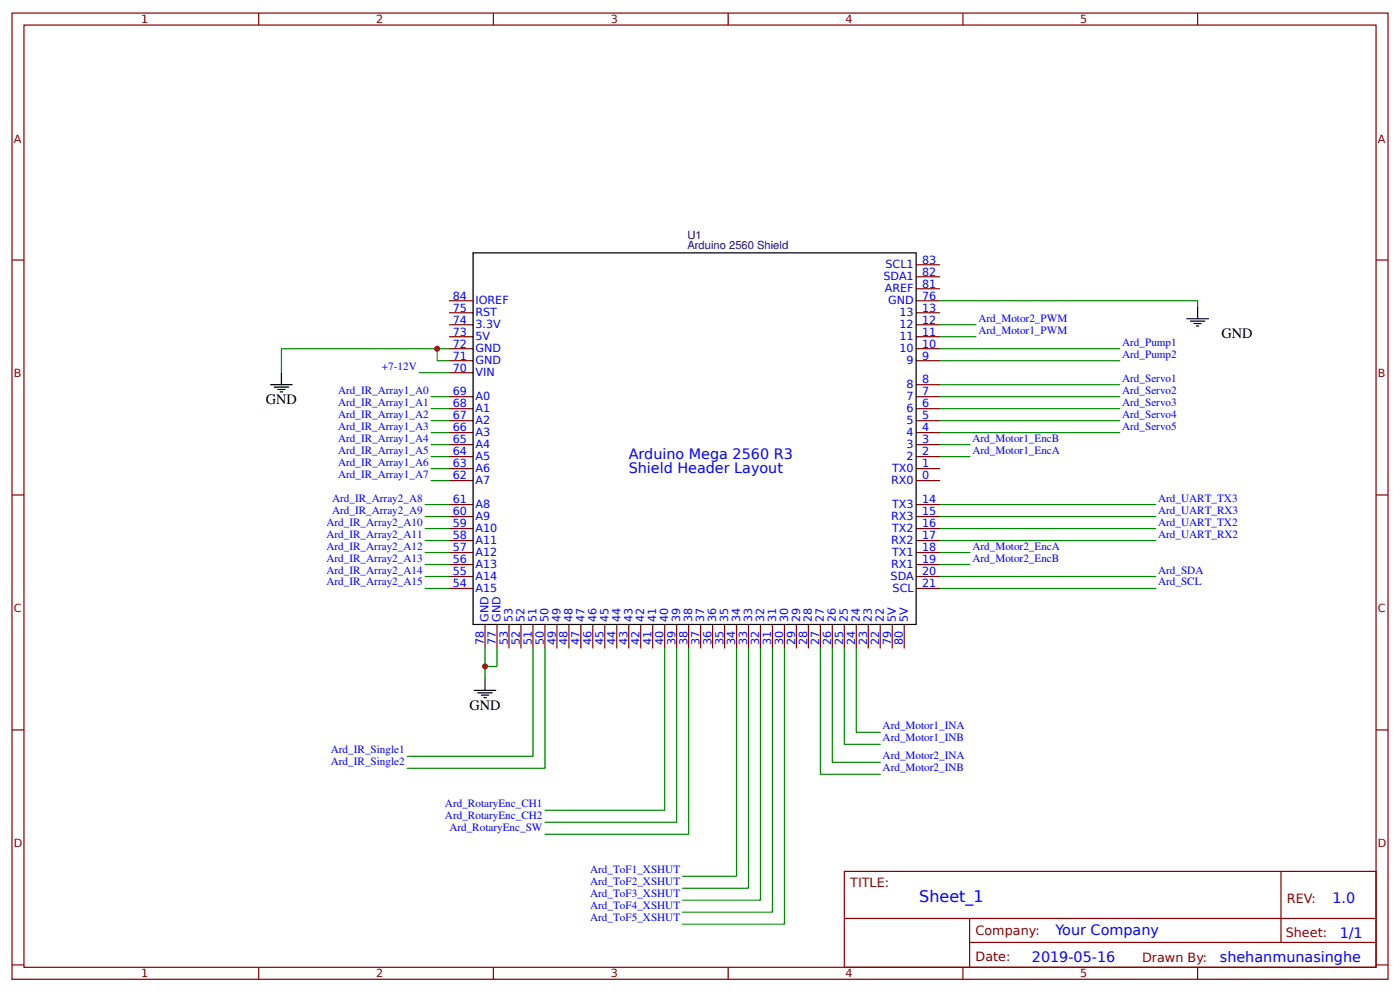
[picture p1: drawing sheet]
<svg xmlns="http://www.w3.org/2000/svg" width="309mm" height="219mm" viewBox="0 0 309 219" stroke-linecap="round" stroke-linejoin="round" font-family="sans-serif">
<g fill="none" stroke="#800" stroke-width=".26">
<path d="M2.6 2.9h304.1v213.2h-304.1zM5.3 5.5h298.7v208h-298.7zM57.1 2.9v2.6M109 2.9v2.6M160.9 2.9v2.6M212.7 2.9v2.6M264.6 2.9v2.6M2.6 57.4h2.7M202.4 58.4h5.3M304 57.4h2.7M99.2 79.6h5.3M99.2 77h5.3"/>
<path d="M99.2 74.3h5.3M99.2 71.7h5.3M99.2 69h5.3M99.2 66.4h5.3M202.4 79.6h5.3M202.4 77h5.3M202.4 74.3h5.3M202.4 71.7h5.3M202.4 69h5.3M202.4 66.4h5.3M202.4 63.7h5.3M202.4 61.1h5.3"/>
<path d="M99.2 98.1h5.3M99.2 95.5h5.3M99.2 92.8h5.3M99.2 90.2h5.3M99.2 87.6h5.3M99.2 82.3h5.3M202.4 98.1h5.3M202.4 95.5h5.3M202.4 92.8h5.3M202.4 90.2h5.3M202.4 87.6h5.3M202.4 84.9h5.3"/>
<path d="M2.6 109.2h2.7M99.2 103.4h5.3M99.2 100.8h5.3M99.2 111.4h5.3M99.2 116.7h5.3M99.2 119.3h5.3M99.2 114h5.3M99.2 106.1h5.3M202.4 103.4h5.3M202.4 100.8h5.3M202.4 111.4h5.3M202.4 116.7h5.3"/>
<path d="M202.4 119.3h5.3M202.4 114h5.3M202.4 106.1h5.3M304 109.2h2.7M99.2 121.9h5.3M99.2 124.6h5.3M99.2 127.2h5.3M99.2 129.9h5.3M107.2 137.8v5.3M109.8 137.8v5.3M112.4 137.8v5.3M115.1 137.8v5.3"/>
<path d="M117.7 137.8v5.3M120.4 137.8v5.3M123 137.8v5.3M125.7 137.8v5.3M128.3 137.8v5.3M131 137.8v5.3M133.6 137.8v5.3M136.3 137.8v5.3M138.9 137.8v5.3M141.6 137.8v5.3M144.2 137.8v5.3M146.8 137.8v5.3"/>
<path d="M149.5 137.8v5.3M152.1 137.8v5.3M154.8 137.8v5.3M157.4 137.8v5.3M160.1 137.8v5.3M162.7 137.8v5.3M165.4 137.8v5.3M168 137.8v5.3M170.7 137.8v5.3M173.3 137.8v5.3M175.9 137.8v5.3M178.6 137.8v5.3"/>
<path d="M181.2 137.8v5.3M183.9 137.8v5.3M186.5 137.8v5.3M189.2 137.8v5.3M191.8 137.8v5.3M194.5 137.8v5.3M197.1 137.8v5.3M199.8 137.8v5.3M202.4 121.9h5.3M202.4 124.6h5.3M202.4 127.2h5.3M202.4 129.9h5.3"/>
<path d="M2.6 161.1h2.7M304 161.1h2.7M186.5 192.3h117.5v21.2h-117.5zM283 192.3v15.7M2.6 213h2.7M57.1 213.5v2.6M109 213.5v2.6M160.9 213.5v2.6M186.6 202.7h117.3M212.7 213.5v2.6M214.2 208h89.7M214.2 202.7v10.6"/>
<path d="M264.6 213.5v2.6M304 213h2.7"/>
</g>
<g fill="none" stroke="#000" stroke-width=".26">
<path d="M104.5 55.8h97.9v82h-97.9zM262.2 70.4h4.8M263 70.9h3.2M263.8 71.4h1.6M264.3 71.9h.5M264.6 67.7v2.7M59.8 84.9h4.8M60.6 85.4h3.2M61.4 86h1.6M61.9 86.5h.5M62.2 82.3v2.6M104.8 152.4h4.7"/>
<path d="M105.6 152.9h3.1M106.4 153.4h1.5M106.9 154h.5M107.2 149.7v2.7"/>
</g>
<g fill="none" stroke="#080" stroke-width=".26">
<path d="M96.6 77h2.6M99.2 79.6h-2.6v-2.6h-34.4v5.3M207.7 66.4h56.9v1.3M207.7 77h39.7M207.7 74.3h7.9M207.7 71.7h7.9M207.7 79.6h39.7M92.6 82.3h6.6M95.2 87.6h4M95.2 90.2h4M95.2 92.8h4M95.2 95.5h4"/>
<path d="M95.2 98.1h4M207.7 87.6h39.7M207.7 90.2h39.7M207.7 92.8h39.7M207.7 95.5h39.7M207.7 98.1h6.6M207.7 84.9h39.7M93.9 111.4h5.3M93.9 114h5.3M93.9 116.7h5.3M93.9 119.3h5.3M95.2 100.8h4"/>
<path d="M95.2 103.4h4M95.2 106.1h4M207.7 100.8h6.6M207.7 111.4h47.6M207.7 114h47.6M207.7 116.7h47.6M207.7 119.3h47.6M93.9 121.9h5.3M93.9 124.6h5.3M93.9 127.2h5.3M93.9 129.9h5.3M207.7 121.9h6.6"/>
<path d="M207.7 124.6h6.6M207.7 127.2h47.6M207.7 129.9h47.6M107.2 143.1v6.6M109.8 143.1v4h-2.6M117.7 143.1v23.8h-27.7M120.4 143.1v26.5h-30.4M146.8 143.1v35.7h-26.4M149.5 143.1v38.4h-29.1M152.1 143.1v41h-31.7M162.7 143.1v50.3h-11.9M165.4 143.1v52.9h-14.6"/>
<path d="M168 143.1v55.6h-17.2M170.7 143.1v58.2h-19.9M173.3 143.1v60.9h-22.5M181.2 143.1v27.8h13.3M183.9 143.1v25.1h10.6M186.5 143.1v21.2h8M189.2 143.1v18.5h5.3"/>
</g>
<g fill="#c00">
<circle cx="96.6" cy="77" r=".66"/>
<circle cx="107.2" cy="147.1" r=".66"/>
</g>
<text font-size="3.5" fill="#00f" x="203.1" y="199.1">Sheet_1</text>
<g font-size="3.2">
<text x="269.9" y="74.5">GND</text>
<text x="58.7" y="89.1">GND</text>
<text x="103.7" y="156.6">GND</text>
</g>
<g font-size="3.2" fill="#00f">
<text x="138.9" y="101.3">Arduino Mega 2560 R3</text>
<text x="138.9" y="104.5">Shield Header Layout</text>
<text x="294.4" y="199.3">1.0</text>
<text x="233.2" y="206.4">Your Company</text>
<text x="296" y="207">1/1</text>
<text x="228" y="212.3">2019-05-16</text>
<text x="269.5" y="212.2">shehanmunasinghe</text>
</g>
<g font-size="2.8" fill="#800">
<text x="187.9" y="195.8">TITLE:</text>
<text x="284.3" y="199.3">REV:</text>
<text x="215.5" y="206.4">Company:</text>
<text x="284.1" y="206.9">Sheet:</text>
<text x="215.5" y="212.2">Date:</text>
<text x="252.3" y="212.2">Drawn By:</text>
</g>
<g font-size="2.5" fill="#800">
<text x="31.2" y="5.1">1</text>
<text x="83.1" y="5.1">2</text>
<text x="134.9" y="5.1">3</text>
<text x="186.8" y="5.1">4</text>
<text x="238.7" y="5.1">5</text>
<text x="3" y="31.5">A</text>
<text x="304.4" y="31.5">A</text>
<text x="3" y="83.3">B</text>
<text x="304.4" y="83.3">B</text>
<text x="3" y="135.2">C</text>
<text x="304.4" y="135.2">C</text>
<text x="3" y="187">D</text>
<text x="304.4" y="187">D</text>
<text x="31.2" y="215.7">1</text>
<text x="83.1" y="215.7">2</text>
<text x="134.9" y="215.7">3</text>
<text x="186.8" y="215.7">4</text>
<text x="238.7" y="215.7">5</text>
</g>
<g font-size="2.5" fill="#000080">
<text x="151.9" y="52.7">U1</text>
<text x="151.9" y="55">Arduino 2560 Shield</text>
</g>
<g font-size="2.5" fill="#00f">
<text x="195.6" y="59.2">SCL1</text>
<text x="203.7" y="58.2">83</text>
<text x="195.2" y="61.9">SDA1</text>
<text x="195.5" y="64.5">AREF</text>
<text x="203.7" y="63.5">81</text>
<text x="203.7" y="60.8">82</text>
<text x="100" y="71.4">74</text>
<text x="100" y="68.8">75</text>
<text x="100" y="66.1">84</text>
<text x="105" y="69.8">RST</text>
<text x="105" y="67.2">IOREF</text>
<text x="196.2" y="67.2">GND</text>
<text x="198.7" y="69.8">13</text>
<text x="203.7" y="71.4">12</text>
<text x="203.7" y="68.8">13</text>
<text x="203.7" y="66.1">76</text>
<text x="216.2" y="71">Ard_Motor2_PWM</text>
<text x="100" y="76.7">72</text>
<text x="100" y="74.1">73</text>
<text x="105" y="77.8">GND</text>
<text x="105" y="75.1">5V</text>
<text x="105" y="72.5">3.3V</text>
<text x="198.7" y="77.8">10</text>
<text x="198.7" y="75.1">11</text>
<text x="198.7" y="72.5">12</text>
<text x="203.7" y="76.7">10</text>
<text x="203.7" y="74.1">11</text>
<text x="216.2" y="73.7">Ard_Motor1_PWM</text>
<text x="247.9" y="76.3">Ard_Pump1</text>
<text x="84.4" y="81.6">+7-12V</text>
<text x="100" y="82">70</text>
<text x="100" y="79.3">71</text>
<text x="105" y="83.1">VIN</text>
<text x="105" y="80.4">GND</text>
<text x="200.3" y="80.4">9</text>
<text x="203.7" y="79.3">9</text>
<text x="247.9" y="79">Ard_Pump2</text>
<text x="74.7" y="86.9">Ard_IR_Array1_A0</text>
<text x="74.7" y="89.5">Ard_IR_Array1_A1</text>
<text x="100" y="89.9">68</text>
<text x="100" y="87.3">69</text>
<text x="105" y="88.3">A0</text>
<text x="200.3" y="88.3">7</text>
<text x="200.3" y="85.7">8</text>
<text x="203.7" y="89.9">6</text>
<text x="203.7" y="87.3">7</text>
<text x="203.7" y="84.6">8</text>
<text x="247.9" y="84.2">Ard_Servo1</text>
<text x="247.9" y="86.9">Ard_Servo2</text>
<text x="247.9" y="89.5">Ard_Servo3</text>
<text x="74.7" y="92.2">Ard_IR_Array1_A2</text>
<text x="74.7" y="94.8">Ard_IR_Array1_A3</text>
<text x="100" y="95.2">66</text>
<text x="100" y="92.6">67</text>
<text x="105" y="93.6">A2</text>
<text x="105" y="91">A1</text>
<text x="200.3" y="93.6">5</text>
<text x="200.3" y="91">6</text>
<text x="203.7" y="95.2">4</text>
<text x="203.7" y="92.6">5</text>
<text x="247.9" y="92.2">Ard_Servo4</text>
<text x="247.9" y="94.8">Ard_Servo5</text>
<text x="74.7" y="97.5">Ard_IR_Array1_A4</text>
<text x="74.7" y="100.1">Ard_IR_Array1_A5</text>
<text x="100" y="100.5">64</text>
<text x="100" y="97.9">65</text>
<text x="105" y="101.6">A5</text>
<text x="105" y="98.9">A4</text>
<text x="105" y="96.3">A3</text>
<text x="200.3" y="101.6">2</text>
<text x="200.3" y="98.9">3</text>
<text x="200.3" y="96.3">4</text>
<text x="203.7" y="100.5">2</text>
<text x="203.7" y="97.9">3</text>
<text x="214.8" y="100.1">Ard_Motor1_EncA</text>
<text x="214.8" y="97.5">Ard_Motor1_EncB</text>
<text x="74.7" y="102.8">Ard_IR_Array1_A6</text>
<text x="74.7" y="105.4">Ard_IR_Array1_A7</text>
<text x="100" y="105.8">62</text>
<text x="100" y="103.2">63</text>
<text x="105" y="106.9">A7</text>
<text x="105" y="104.2">A6</text>
<text x="196.9" y="106.9">RX0</text>
<text x="197.1" y="104.2">TX0</text>
<text x="203.7" y="103.2">1</text>
<text x="203.7" y="105.8">0</text>
<text x="73.4" y="110.7">Ard_IR_Array2_A8</text>
<text x="73.4" y="113.3">Ard_IR_Array2_A9</text>
<text x="100" y="113.7">60</text>
<text x="100" y="111.1">61</text>
<text x="105" y="112.2">A8</text>
<text x="197.1" y="112.2">TX3</text>
<text x="203.7" y="111.1">14</text>
<text x="203.7" y="113.7">15</text>
<text x="255.9" y="110.7">Ard_UART_TX3</text>
<text x="255.9" y="113.3">Ard_UART_RX3</text>
<text x="72.1" y="116">Ard_IR_Array2_A10</text>
<text x="72.1" y="118.6">Ard_IR_Array2_A11</text>
<text x="100" y="119">58</text>
<text x="100" y="116.4">59</text>
<text x="105" y="117.4">A10</text>
<text x="105" y="114.8">A9</text>
<text x="196.9" y="114.8">RX3</text>
<text x="197.1" y="117.4">TX2</text>
<text x="203.7" y="116.4">16</text>
<text x="203.7" y="119">17</text>
<text x="255.9" y="116">Ard_UART_TX2</text>
<text x="255.9" y="118.6">Ard_UART_RX2</text>
<text x="72.1" y="121.3">Ard_IR_Array2_A12</text>
<text x="72.1" y="123.9">Ard_IR_Array2_A13</text>
<text x="100" y="124.3">56</text>
<text x="100" y="121.7">57</text>
<text x="105" y="125.4">A13</text>
<text x="105" y="122.7">A12</text>
<text x="105" y="120.1">A11</text>
<text x="196.9" y="120.1">RX2</text>
<text x="196.9" y="125.4">RX1</text>
<text x="197.1" y="122.7">TX1</text>
<text x="203.7" y="121.7">18</text>
<text x="203.7" y="124.3">19</text>
<text x="214.8" y="121.3">Ard_Motor2_EncA</text>
<text x="214.8" y="123.9">Ard_Motor2_EncB</text>
<text x="72.1" y="126.6">Ard_IR_Array2_A14</text>
<text x="72.1" y="129.2">Ard_IR_Array2_A15</text>
<text x="100" y="129.6">54</text>
<text x="100" y="127">55</text>
<text x="105" y="130.7">A15</text>
<text x="105" y="128">A14</text>
<text x="196.8" y="128">SDA</text>
<text x="197.2" y="130.7">SCL</text>
<text x="203.7" y="127">20</text>
<text x="203.7" y="129.6">21</text>
<text x="255.9" y="126.6">Ard_SDA</text>
<text x="255.9" y="129.2">Ard_SCL</text>
<text x="107.9" y="137.3" transform="rotate(-90 107.9 137.3)">GND</text>
<text x="110.6" y="137.3" transform="rotate(-90 110.6 137.3)">GND</text>
<text x="113.2" y="137.3" transform="rotate(-90 113.2 137.3)">53</text>
<text x="115.9" y="137.3" transform="rotate(-90 115.9 137.3)">52</text>
<text x="118.5" y="137.3" transform="rotate(-90 118.5 137.3)">51</text>
<text x="121.2" y="137.3" transform="rotate(-90 121.2 137.3)">50</text>
<text x="123.8" y="137.3" transform="rotate(-90 123.8 137.3)">49</text>
<text x="126.5" y="137.3" transform="rotate(-90 126.5 137.3)">48</text>
<text x="129.1" y="137.3" transform="rotate(-90 129.1 137.3)">47</text>
<text x="131.8" y="137.3" transform="rotate(-90 131.8 137.3)">46</text>
<text x="134.4" y="137.3" transform="rotate(-90 134.4 137.3)">45</text>
<text x="137.1" y="137.3" transform="rotate(-90 137.1 137.3)">44</text>
<text x="139.7" y="137.3" transform="rotate(-90 139.7 137.3)">43</text>
<text x="142.3" y="137.3" transform="rotate(-90 142.3 137.3)">42</text>
<text x="145" y="137.3" transform="rotate(-90 145 137.3)">41</text>
<text x="147.6" y="137.3" transform="rotate(-90 147.6 137.3)">40</text>
<text x="150.3" y="137.3" transform="rotate(-90 150.3 137.3)">39</text>
<text x="152.9" y="137.3" transform="rotate(-90 152.9 137.3)">38</text>
<text x="155.6" y="137.3" transform="rotate(-90 155.6 137.3)">37</text>
<text x="158.2" y="137.3" transform="rotate(-90 158.2 137.3)">36</text>
<text x="160.9" y="137.3" transform="rotate(-90 160.9 137.3)">35</text>
<text x="163.5" y="137.3" transform="rotate(-90 163.5 137.3)">34</text>
<text x="166.2" y="137.3" transform="rotate(-90 166.2 137.3)">33</text>
<text x="168.8" y="137.3" transform="rotate(-90 168.8 137.3)">32</text>
<text x="171.4" y="137.3" transform="rotate(-90 171.4 137.3)">31</text>
<text x="174.1" y="137.3" transform="rotate(-90 174.1 137.3)">30</text>
<text x="176.7" y="137.3" transform="rotate(-90 176.7 137.3)">29</text>
<text x="179.4" y="137.3" transform="rotate(-90 179.4 137.3)">28</text>
<text x="182" y="137.3" transform="rotate(-90 182 137.3)">27</text>
<text x="184.7" y="137.3" transform="rotate(-90 184.7 137.3)">26</text>
<text x="187.3" y="137.3" transform="rotate(-90 187.3 137.3)">25</text>
<text x="190" y="137.3" transform="rotate(-90 190 137.3)">24</text>
<text x="192.6" y="137.3" transform="rotate(-90 192.6 137.3)">23</text>
<text x="195.3" y="137.3" transform="rotate(-90 195.3 137.3)">22</text>
<text x="197.9" y="137.3" transform="rotate(-90 197.9 137.3)">5V</text>
<text x="200.6" y="137.3" transform="rotate(-90 200.6 137.3)">5V</text>
<text x="106.9" y="142.3" transform="rotate(-90 106.9 142.3)">78</text>
<text x="109.5" y="142.3" transform="rotate(-90 109.5 142.3)">77</text>
<text x="112.2" y="142.3" transform="rotate(-90 112.2 142.3)">53</text>
<text x="114.8" y="142.3" transform="rotate(-90 114.8 142.3)">52</text>
<text x="117.5" y="142.3" transform="rotate(-90 117.5 142.3)">51</text>
<text x="120.1" y="142.3" transform="rotate(-90 120.1 142.3)">50</text>
<text x="122.8" y="142.3" transform="rotate(-90 122.8 142.3)">49</text>
<text x="125.4" y="142.3" transform="rotate(-90 125.4 142.3)">48</text>
<text x="128.1" y="142.3" transform="rotate(-90 128.1 142.3)">47</text>
<text x="130.7" y="142.3" transform="rotate(-90 130.7 142.3)">46</text>
<text x="133.3" y="142.3" transform="rotate(-90 133.3 142.3)">45</text>
<text x="136" y="142.3" transform="rotate(-90 136 142.3)">44</text>
<text x="138.6" y="142.3" transform="rotate(-90 138.6 142.3)">43</text>
<text x="141.3" y="142.3" transform="rotate(-90 141.3 142.3)">42</text>
<text x="143.9" y="142.3" transform="rotate(-90 143.9 142.3)">41</text>
<text x="146.6" y="142.3" transform="rotate(-90 146.6 142.3)">40</text>
<text x="149.2" y="142.3" transform="rotate(-90 149.2 142.3)">39</text>
<text x="151.9" y="142.3" transform="rotate(-90 151.9 142.3)">38</text>
<text x="154.5" y="142.3" transform="rotate(-90 154.5 142.3)">37</text>
<text x="157.2" y="142.3" transform="rotate(-90 157.2 142.3)">36</text>
<text x="159.8" y="142.3" transform="rotate(-90 159.8 142.3)">35</text>
<text x="162.5" y="142.3" transform="rotate(-90 162.5 142.3)">34</text>
<text x="165.1" y="142.3" transform="rotate(-90 165.1 142.3)">33</text>
<text x="167.7" y="142.3" transform="rotate(-90 167.7 142.3)">32</text>
<text x="170.4" y="142.3" transform="rotate(-90 170.4 142.3)">31</text>
<text x="173" y="142.3" transform="rotate(-90 173 142.3)">30</text>
<text x="175.7" y="142.3" transform="rotate(-90 175.7 142.3)">29</text>
<text x="178.3" y="142.3" transform="rotate(-90 178.3 142.3)">28</text>
<text x="181" y="142.3" transform="rotate(-90 181 142.3)">27</text>
<text x="183.6" y="142.3" transform="rotate(-90 183.6 142.3)">26</text>
<text x="186.3" y="142.3" transform="rotate(-90 186.3 142.3)">25</text>
<text x="188.9" y="142.3" transform="rotate(-90 188.9 142.3)">24</text>
<text x="191.6" y="142.3" transform="rotate(-90 191.6 142.3)">23</text>
<text x="194.2" y="142.3" transform="rotate(-90 194.2 142.3)">22</text>
<text x="196.8" y="142.3" transform="rotate(-90 196.8 142.3)">79</text>
<text x="199.5" y="142.3" transform="rotate(-90 199.5 142.3)">80</text>
<text x="195" y="161">Ard_Motor1_INA</text>
<text x="73.1" y="166.3">Ard_IR_Single1</text>
<text x="195" y="163.6">Ard_Motor1_INB</text>
<text x="195" y="167.6">Ard_Motor2_INA</text>
<text x="73.1" y="168.9">Ard_IR_Single2</text>
<text x="195" y="170.2">Ard_Motor2_INB</text>
<text x="98.3" y="178.2">Ard_RotaryEnc_CH1</text>
<text x="98.3" y="180.8">Ard_RotaryEnc_CH2</text>
<text x="99.3" y="183.5">Ard_RotaryEnc_SW</text>
<text x="130.4" y="192.7">Ard_ToF1_XSHUT</text>
<text x="130.4" y="195.4">Ard_ToF2_XSHUT</text>
<text x="130.4" y="198">Ard_ToF3_XSHUT</text>
<text x="130.4" y="200.7">Ard_ToF4_XSHUT</text>
<text x="130.4" y="203.3">Ard_ToF5_XSHUT</text>
</g>
</svg>
